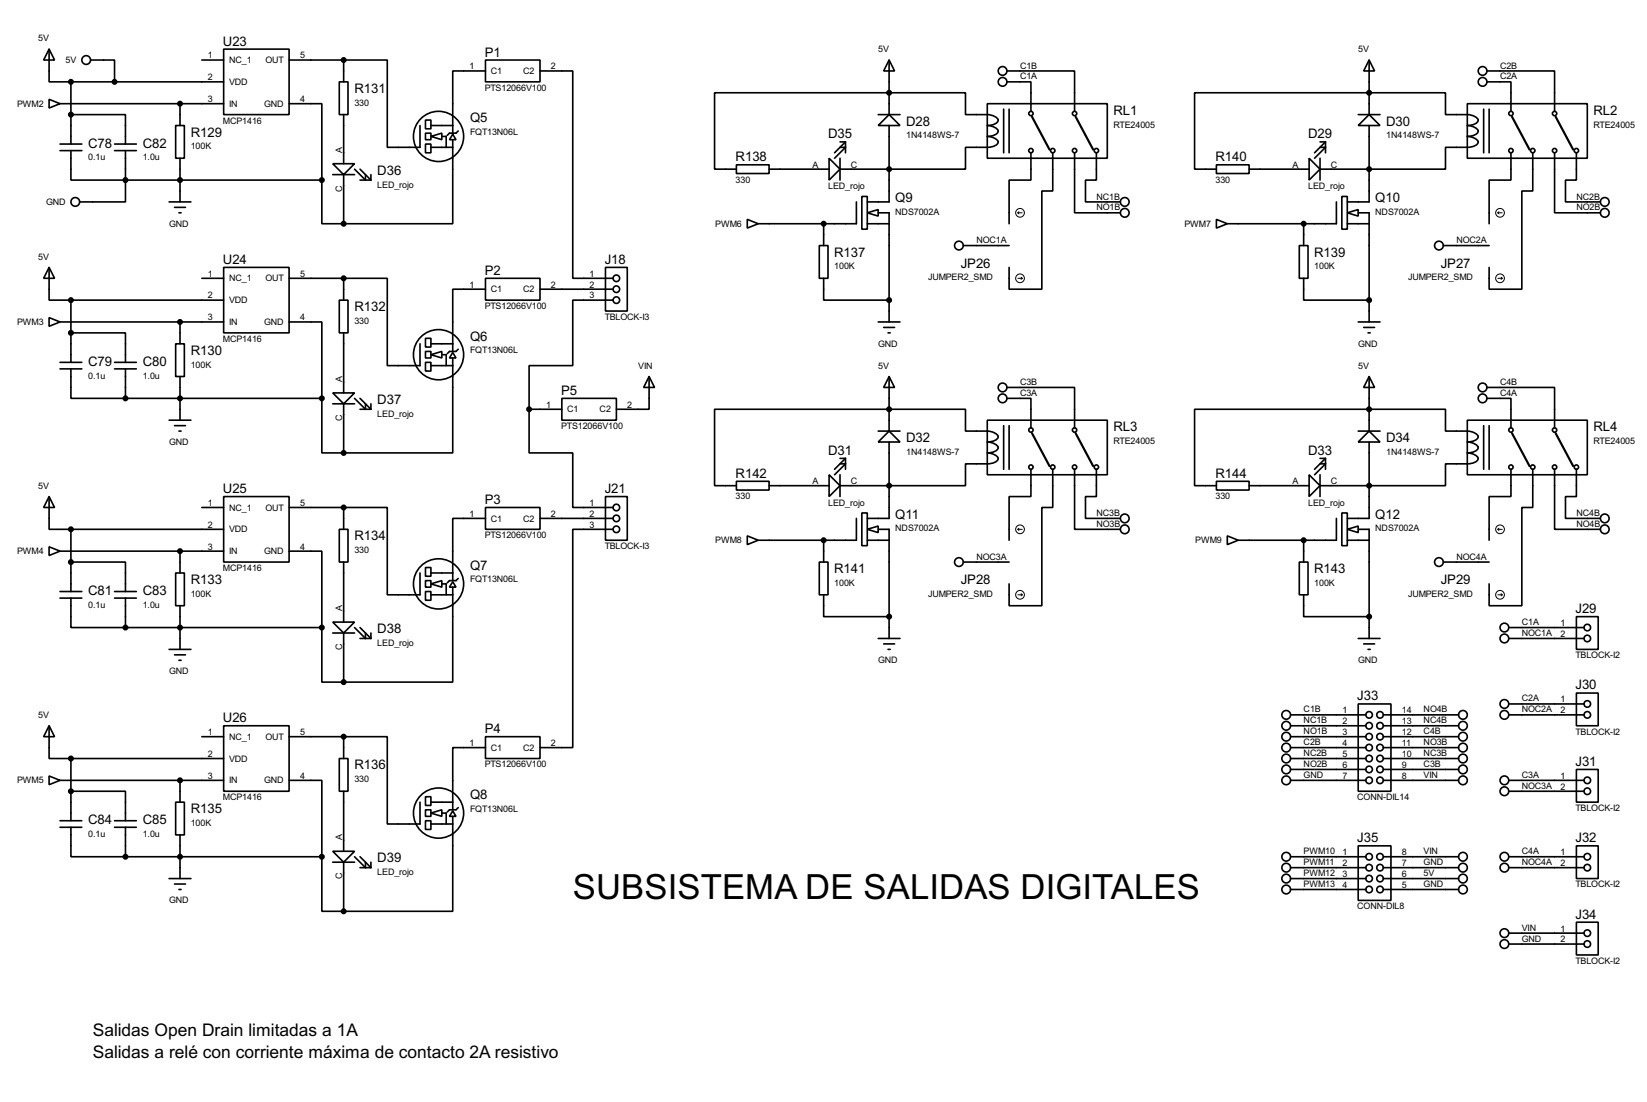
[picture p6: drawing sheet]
<svg xmlns="http://www.w3.org/2000/svg" width="383mm" height="256mm" viewBox="0 0 383 256" stroke-linecap="round" stroke-linejoin="round" font-family="sans-serif">
<g fill="none" stroke="#000" stroke-width=".38">
<path d="M11.4 11.4l1.3 2.6h-2.5zM11.4 11.4v7.6h5.1M16.5 19v14.5M16.5 19h35.6M21.1 14h5.6v5M47 14h5.1M52.1 11.4h15.2v15.3h-15.2zM67.3 14h12.7M79 19h2v7.7h-2zM80 14h10.2v20.3h7.6v-5.1M80 14v5M113 14h12.7v5h-12.7z"/>
<path d="M113 16.5h-7.6v10.2M125.7 16.5h7.6v48.3h9.4M207 14l1.3 2.5h-2.6zM207 14v12.7M234.4 19h5.6v6.9M234.4 16.5h15.8v9.4M318.8 14l1.2 2.5h-2.5zM318.8 14v12.7M346.2 19h5.6v6.9M346.2 16.5h15.7v9.4M11.4 23.1l2.6 1-2.6 1zM14 24.1h38.1"/>
<path d="M14 35.1h5M14 33.5h5M16.5 26.7h12.7v6.8M16.5 35.1v6.8h12.7M26.7 35.1h5M26.7 33.5h5M29.2 35.1v6.8M40.9 29.2h2v7.6h-2zM41.9 24.1v5.1M41.9 36.8v10.2M67.3 24.1h7.6v17.8M77.5 38.1h5l-2.5 2.5z"/>
<path d="M80 26.7v11.4M82.5 39.4l2.6 2.5v-1.3M83.8 39.4l2.6 2.5M99.1 27.9h1.2v2.1h-1.2zM99.1 31h1.2v1.5h-1.2zM99.1 33.5h1.2v2.1h-1.2zM100.3 31.7l2.6-.7v1.5zM100.3 34.3h5.1M100.3 29.2h5.1M102.9 31.7h1v2.6M105.4 31.2l.8 1.3h-1.6zM105.4 32.5v19.6h-25.4"/>
<path d="M105.4 26.9v4.1M106.7 30.5l-.5 .5h-1.6l-.5 .5M171.4 38.4h7.7v2h-7.7zM171.4 39.4h-5v-17.8h58.4v5.1h2.5a7 7 0 0 1 4.3 .4 .88 .88 0 0 1 .8 .9 .88 .88 0 0 1-.8 .9l-1.7 .3a2.69 2.69 0 0 1 2.5 1.3 2.31 2.31 0 0 1-2.5 1.2 2.69 2.69 0 0 1 2.5 1.3 2.31 2.31 0 0 1-2.5 1.3h-5.1v5.1h-29.2M179.1 39.4h13.9M193 36.8l2.6 2.6-2.6 2.5zM195.6 34.3h1.2l-2.5 2.5M195.6 36.8v5.1M195.6 33h1.2M196.8 33l-2.5 2.6M196.8 33v2.6M204.5 26.7h5"/>
<path d="M207 26.7l2.5 2.5h-5zM207 29.2v17.8h-5.1M229.9 24.1h27.9v12.7h-27.9zM233.7 25.4v10.2M234.9 25.4v10.2M240 35.6v6.3h-5.1v10.2M245.1 35.6v8.8h-2.5v22.9h-7.7v-5.1M250.2 35.6v13.9h10.7M255.3 35.6v6.3h-2.6v5.1h8.2M283.2 38.4h7.6v2h-7.6zM283.2 39.4h-5.1v-17.8h58.4v5.1h2.6a7 7 0 0 1 4.3 .4 .88 .88 0 0 1 .8 .9 .88 .88 0 0 1-.8 .9l-1.8 .3a2.69 2.69 0 0 1 2.6 1.3 2.31 2.31 0 0 1-2.6 1.2 2.69 2.69 0 0 1 2.6 1.3 2.31 2.31 0 0 1-2.6 1.3h-5.1v5.1h-29.2M290.8 39.4h14"/>
<path d="M304.8 36.8l2.5 2.6-2.5 2.5zM307.3 34.3h1.3l-2.5 2.5M307.3 33h1.3M307.3 36.8v5.1M308.6 33l-2.5 2.6M308.6 33v2.6M316.2 26.7h5.1M318.8 26.7l2.5 2.5h-5.1zM318.8 29.2v17.8h-5.1M341.6 24.1h28v12.7h-28zM345.4 25.4v10.2M346.7 25.4v10.2"/>
<path d="M351.8 35.6v6.3h-5.1v10.2M356.9 35.6v8.8h-2.6v22.9h-7.6v-5.1M361.9 35.6v13.9h10.7M367 35.6v6.3h-2.5v5.1h8.1M29.2 41.9v5.1h-10.7M29.2 41.9h45.7M39.4 47h5M40.6 48.3h2.6M41.7 49.5h.5M74.9 41.9v10.2h5.1M77.5 40.6h5M80 40.6v11.5"/>
<path d="M83.8 41.9h2.6M86.4 40.6v1.3M174 51.1l2.5 1-2.5 1zM190.8 57.1h2v7.7h-2zM191.8 52.1v5M199.4 47v5.1h-22.9M200.7 45.7h1.2v7.6h-1.2zM201.9 49.5l2.6-.7v1.5zM201.9 52.1h5.1M204.5 49.5h2.5v25.4M224.3 57.1h10.6M283.2 51.1l2.5 1-2.5 1z"/>
<path d="M302.5 57.1h2v7.7h-2zM303.5 52.1v5M311.1 47v5.1h-25.4M312.4 45.7h1.3v7.6h-1.3zM313.7 49.5l2.5-.7v1.5zM313.7 52.1h5.1M316.2 49.5h2.6v25.4M336 57.1h10.7M11.4 73.9l2.6 1-2.6 1zM11.4 62.2l1.3 2.6h-2.5zM11.4 62.2v7.6h5.1M14 74.9h38.1"/>
<path d="M16.5 77.5h12.7v6.8M16.5 69.8v14.5M16.5 69.8h35.6M41.9 74.9v5.1M47 64.8h5.1M52.1 62.2h15.2v15.3h-15.2zM67.3 74.9h7.6v17.8M67.3 64.8h12.7M79 69.8h2v7.7h-2zM80 64.8h10.2v20.3h7.6v-5.1M80 64.8v5M80 77.5v13.9"/>
<path d="M99.1 78.7h1.2v2.1h-1.2zM105.4 77.7v4.1M113 64.8h12.7v5h-12.7zM113 67.3h-7.6v10.2M125.7 67.3h17M141 62.2h5v10.2h-5zM142.7 69.8h-9.4v15.3h-10.1v10.1M191.8 64.8v5h15.2M204.5 74.9h5M205.7 76.2h2.6M206.8 77.5h.5M303.5 64.8v5h15.3"/>
<path d="M316.2 74.9h5.1M317.5 76.2h2.5M318.5 77.5h.5M14 85.9h5M14 84.3h5M16.5 85.9v6.8h12.7M26.7 85.9h5M26.7 84.3h5M29.2 85.9v6.8M29.2 92.7h45.7M39.4 97.8h5M40.6 99.1h2.6"/>
<path d="M40.9 80h2v7.6h-2zM41.9 87.6v10.2M74.9 92.7v12.7h5.1M77.5 91.4h5l-2.5 2.6zM77.5 94h5M80 94v11.4M82.5 92.7l2.6 2.5v-1.2M83.8 95.2h2.6M83.8 92.7l2.6 2.5M86.4 94v1.2M99.1 81.8h1.2v1.5h-1.2zM99.1 84.3h1.2v2.1h-1.2z"/>
<path d="M100.3 82.5l2.6-.7v1.5zM100.3 85.1h5.1M100.3 80h5.1M102.9 82.5h1v2.6M105.4 82l.8 1.3h-1.6zM105.4 83.3v22.1h-25.4M106.7 81.3l-.5 .5h-1.6l-.5 .5M123.2 95.2v10.2h10.1v12.7h9.4M123.2 95.2h7.6M130.8 92.7h12.7v5.1h-12.7zM151.1 87.6l1.3 2.6h-2.5zM151.1 87.6v7.6h-7.6"/>
<path d="M207 87.6l1.3 2.6h-2.6zM207 87.6v12.7M229.9 97.8h27.9v12.7h-27.9zM233.7 99.1v10.1M234.4 92.7h5.6v6.9M234.4 90.2h15.8v9.4M234.9 99.1v10.1M318.8 87.6l1.2 2.6h-2.5zM318.8 87.6v12.7M341.6 97.8h28v12.7h-28zM345.4 99.1v10.1M346.2 92.7h5.6v6.9"/>
<path d="M346.2 90.2h15.7v9.4M346.7 99.1v10.1M11.4 115.6l1.3 2.5h-2.5zM11.4 115.6v7.6h5.1M41.7 100.3h.5M47 118.1h5.1M52.1 115.6h15.2v15.2h-15.2zM67.3 118.1h12.7M80 118.1h10.2v20.3h7.6v-5.1M80 118.1v5.1M113 118.1h12.7v5.1h-12.7zM141 115.6h5v10.1h-5z"/>
<path d="M171.4 112h7.7v2h-7.7zM171.4 113h-5v-17.8h58.4v5.1h2.5a7 7 0 0 1 4.3 .5 .88 .88 0 0 1 .8 .8 .88 .88 0 0 1-.8 .9l-1.7 .4a2.69 2.69 0 0 1 2.5 1.2 2.31 2.31 0 0 1-2.5 1.3 2.69 2.69 0 0 1 2.5 1.3 2.31 2.31 0 0 1-2.5 1.2h-5.1v5.1h-29.2M179.1 113h13.9M193 110.5l2.6 2.5-2.6 2.6zM195.6 110.5v5.1M195.6 107.9h1.2l-2.5 2.6M195.6 106.7h1.2M196.8 106.7v2.5M196.8 106.7l-2.5 2.5M200.7 119.4h1.2v7.6h-1.2zM204.5 100.3h5M207 100.3l2.5 2.6h-5z"/>
<path d="M207 102.9v17.7h-5.1M240 109.2v6.4h-5.1v10.1M245.1 109.2v8.9h-2.5v22.9h-7.7v-5.1M250.2 109.2v14h10.7M255.3 109.2v6.4h-2.6v5h8.2M283.2 112h7.6v2h-7.6zM283.2 113h-5.1v-17.8h58.4v5.1h2.6a7 7 0 0 1 4.3 .5 .88 .88 0 0 1 .8 .8 .88 .88 0 0 1-.8 .9l-1.8 .4a2.69 2.69 0 0 1 2.6 1.2 2.31 2.31 0 0 1-2.6 1.3 2.69 2.69 0 0 1 2.6 1.3 2.31 2.31 0 0 1-2.6 1.2h-5.1v5.1h-29.2M290.8 113h14M304.8 110.5l2.5 2.5-2.5 2.6zM307.3 110.5v5.1M307.3 107.9h1.3l-2.5 2.6M307.3 106.7h1.3"/>
<path d="M308.6 106.7v2.5M308.6 106.7l-2.5 2.5M312.4 119.4h1.3v7.6h-1.3zM316.2 100.3h5.1M318.8 100.3l2.5 2.6h-5.1zM318.8 102.9v17.7h-5.1M351.8 109.2v6.4h-5.1v10.1M356.9 109.2v8.9h-2.6v22.9h-7.6v-5.1M361.9 109.2v14h10.7M367 109.2v6.4h-2.5v5h8.1M11.4 127.3l2.6 1-2.6 1zM14 128.3h38.1"/>
<path d="M14 139.2h5M14 137.7h5M16.5 130.8h12.7v6.9M16.5 139.2v6.8h12.7M16.5 123.2v14.5M16.5 123.2h35.6M26.7 139.2h5M26.7 137.7h5M29.2 139.2v6.8M40.9 133.3h2v7.7h-2zM41.9 128.3v5M67.3 128.3h7.6v17.7"/>
<path d="M79 123.2h2v7.6h-2zM80 130.8v14M99.1 132.1h1.2v2h-1.2zM99.1 135.1h1.2v1.6h-1.2zM99.1 137.7h1.2v2h-1.2zM100.3 135.9l2.6-.8v1.6zM100.3 138.4h5.1M100.3 133.3h5.1M102.9 135.9h1v2.5M105.4 135.4l.8 1.3h-1.6zM105.4 136.7v22h-25.4M105.4 131.1v4"/>
<path d="M106.7 134.6l-.5 .5h-1.6l-.5 .5M113 120.6h-7.6v10.2M125.7 120.6h17M142.7 123.2h-9.4v50.8h-7.6M174 124.7l2.5 1-2.5 1zM190.8 130.8h2v7.6h-2zM191.8 138.4v5.1h15.2M191.8 125.7v5.1M199.4 120.6v5.1h-22.9M201.9 123.2l2.6-.8v1.6zM201.9 125.7h5.1M204.5 123.2h2.5v25.4"/>
<path d="M224.3 130.8h10.6M285.7 124.7l2.6 1-2.6 1zM302.5 130.8h2v7.6h-2zM303.5 138.4v5.1h15.3M303.5 125.7v5.1M311.1 120.6v5.1h-22.8M313.7 123.2l2.5-.8v1.6zM313.7 125.7h5.1M316.2 123.2h2.6v25.4M336 130.8h10.7M29.2 146h45.7M39.4 151.1h5"/>
<path d="M40.6 152.4h2.6M41.7 153.7h.5M41.9 141v10.1M74.9 146v12.7h5.1M77.5 144.8h5l-2.5 2.5zM77.5 147.3h5M80 147.3v11.4M82.5 146l2.6 2.6v-1.3M83.8 148.6h2.6M83.8 146l2.6 2.6M86.4 147.3v1.3M204.5 148.6h5"/>
<path d="M205.7 149.9h2.6M206.8 151.1h.5M316.2 148.6h5.1M317.5 149.9h2.5M318.5 151.1h.5M351.3 146h17.5M351.3 148.6h17.5M367 143.5h5.1v7.6h-5.1zM11.4 168.9l1.3 2.5h-2.5zM11.4 168.9v7.6h5.1M16.5 176.5v14.5M16.5 176.5h35.6"/>
<path d="M47 171.4h5.1M52.1 168.9h15.2v15.2h-15.2zM67.3 171.4h12.7M79 176.5h2v7.6h-2zM80 171.4h10.2v20.4h7.6v-5.1M80 171.4v5.1M113 171.4h12.7v5.1h-12.7zM113 174h-7.6v10.1M300.5 176.5h17.5M300.5 171.4h17.5M300.5 166.4h17.5M300.5 168.9h17.5"/>
<path d="M300.5 174h17.5M300.5 179.1h17.5M316.2 163.8h7.6v20.3h-7.6zM322.1 176.5h17.5M322.1 171.4h17.5M322.1 166.4h17.5M322.1 168.9h17.5M322.1 174h17.5M322.1 179.1h17.5M351.3 166.4h17.5M351.3 163.8h17.5M367 161.3h5.1v7.6h-5.1z"/>
<path d="M367 179.1h5.1v7.6h-5.1zM11.4 180.6l2.6 1-2.6 1zM14 181.6h38.1M14 192.5h5M14 191h5M16.5 184.1h12.7v6.9M16.5 192.5v6.9h12.7M26.7 192.5h5M26.7 191h5M29.2 192.5v6.9M29.2 199.4h45.7M40.9 186.7h2v7.6h-2z"/>
<path d="M41.9 181.6v5.1M41.9 194.3v10.2M67.3 181.6h7.6v17.8M74.9 199.4v12.7h5.1M77.5 198.1h5l-2.5 2.6zM80 184.1v14M82.5 199.4l2.6 2.5v-1.2M83.8 199.4l2.6 2.5M99.1 185.4h1.2v2.1h-1.2zM99.1 188.5h1.2v1.5h-1.2zM99.1 191h1.2v2h-1.2zM100.3 189.2l2.6-.7v1.5z"/>
<path d="M100.3 191.8h5.1M100.3 186.7h5.1M102.9 189.2h1v2.6M105.4 188.7l.8 1.3h-1.6zM105.4 190v22.1h-25.4M105.4 184.4v4.1M106.7 188l-.5 .5h-1.6l-.5 .5M300.5 181.6h17.5M300.5 199.4h17.5M316.2 196.8h7.6v12.7h-7.6zM322.1 181.6h17.5M322.1 199.4h17.5"/>
<path d="M351.3 181.6h17.5M351.3 199.4h17.5M351.3 184.1h17.5M367 196.8h5.1v7.7h-5.1zM39.4 204.5h5M40.6 205.7h2.6M41.7 207h.5M77.5 200.7h5M80 200.7v11.4M83.8 201.9h2.6M86.4 200.7v1.2M300.5 201.9h17.5"/>
<path d="M300.5 204.5h17.5M300.5 207h17.5M322.1 201.9h17.5M322.1 204.5h17.5M322.1 207h17.5M351.3 201.9h17.5M351.3 217.2h17.5M351.3 219.7h17.5M367 214.6h5.1v7.6h-5.1z"/>
<circle cx="20.1" cy="14" r="1.02"/>
<circle cx="233.4" cy="16.5" r="1.02"/>
<circle cx="233.4" cy="19.1" r="1.02"/>
<circle cx="345.2" cy="19.1" r="1.02"/>
<circle cx="345.2" cy="16.5" r="1.02"/>
<circle cx="102.1" cy="31.8" r="5.8"/>
<circle cx="240" cy="35.1" r=".51"/>
<circle cx="240" cy="26.4" r=".51"/>
<circle cx="245.1" cy="35.1" r=".51"/>
<circle cx="250.2" cy="35.1" r=".51"/>
<circle cx="250.2" cy="26.4" r=".51"/>
<circle cx="255.3" cy="35.1" r=".51"/>
<circle cx="351.8" cy="26.4" r=".51"/>
<circle cx="351.8" cy="35.1" r=".51"/>
<circle cx="356.9" cy="35.1" r=".51"/>
<circle cx="361.9" cy="26.4" r=".51"/>
<circle cx="361.9" cy="35.1" r=".51"/>
<circle cx="367" cy="35.1" r=".51"/>
<circle cx="17.5" cy="47" r="1.02"/>
<circle cx="223.3" cy="57.2" r="1.02"/>
<circle cx="261.9" cy="47" r="1.02"/>
<circle cx="261.9" cy="49.5" r="1.02"/>
<circle cx="335" cy="57.2" r="1.02"/>
<circle cx="373.6" cy="49.5" r="1.02"/>
<circle cx="373.6" cy="47" r="1.02"/>
<circle cx="143.5" cy="69.9" r=".76"/>
<circle cx="143.5" cy="67.3" r=".76"/>
<circle cx="143.5" cy="64.8" r=".76"/>
<circle cx="102.1" cy="82.6" r="5.8"/>
<circle cx="233.4" cy="92.7" r="1.02"/>
<circle cx="233.4" cy="90.2" r="1.02"/>
<circle cx="345.2" cy="92.7" r="1.02"/>
<circle cx="345.2" cy="90.2" r="1.02"/>
<circle cx="143.5" cy="118.1" r=".76"/>
<circle cx="240" cy="100.1" r=".51"/>
<circle cx="240" cy="108.7" r=".51"/>
<circle cx="245.1" cy="108.7" r=".51"/>
<circle cx="250.2" cy="100.1" r=".51"/>
<circle cx="250.2" cy="108.7" r=".51"/>
<circle cx="255.3" cy="108.7" r=".51"/>
<circle cx="351.8" cy="108.7" r=".51"/>
<circle cx="351.8" cy="100.1" r=".51"/>
<circle cx="356.9" cy="108.7" r=".51"/>
<circle cx="361.9" cy="100.1" r=".51"/>
<circle cx="361.9" cy="108.7" r=".51"/>
<circle cx="367" cy="108.7" r=".51"/>
<circle cx="102.1" cy="135.9" r="5.8"/>
<circle cx="143.5" cy="123.2" r=".76"/>
<circle cx="143.5" cy="120.7" r=".76"/>
<circle cx="223.3" cy="130.8" r="1.02"/>
<circle cx="261.9" cy="120.7" r="1.02"/>
<circle cx="261.9" cy="123.2" r="1.02"/>
<circle cx="335" cy="130.8" r="1.02"/>
<circle cx="373.6" cy="120.7" r="1.02"/>
<circle cx="373.6" cy="123.2" r="1.02"/>
<circle cx="350.3" cy="146.1" r="1.02"/>
<circle cx="350.3" cy="148.6" r="1.02"/>
<circle cx="369.6" cy="146.1" r=".76"/>
<circle cx="369.6" cy="148.6" r=".76"/>
<circle cx="299.5" cy="179.1" r="1.02"/>
<circle cx="299.5" cy="166.4" r="1.02"/>
<circle cx="299.5" cy="171.5" r="1.02"/>
<circle cx="299.5" cy="174" r="1.02"/>
<circle cx="299.5" cy="176.5" r="1.02"/>
<circle cx="299.5" cy="168.9" r="1.02"/>
<circle cx="318.8" cy="166.4" r=".76"/>
<circle cx="318.8" cy="171.5" r=".76"/>
<circle cx="318.8" cy="168.9" r=".76"/>
<circle cx="318.8" cy="176.5" r=".76"/>
<circle cx="318.8" cy="174" r=".76"/>
<circle cx="318.8" cy="179.1" r=".76"/>
<circle cx="321.3" cy="168.9" r=".76"/>
<circle cx="321.3" cy="166.4" r=".76"/>
<circle cx="321.3" cy="171.5" r=".76"/>
<circle cx="321.3" cy="179.1" r=".76"/>
<circle cx="321.3" cy="174" r=".76"/>
<circle cx="321.3" cy="176.5" r=".76"/>
<circle cx="340.6" cy="166.4" r="1.02"/>
<circle cx="340.6" cy="168.9" r="1.02"/>
<circle cx="340.6" cy="171.5" r="1.02"/>
<circle cx="340.6" cy="174" r="1.02"/>
<circle cx="340.6" cy="176.5" r="1.02"/>
<circle cx="340.6" cy="179.1" r="1.02"/>
<circle cx="350.3" cy="163.8" r="1.02"/>
<circle cx="350.3" cy="166.4" r="1.02"/>
<circle cx="369.6" cy="163.8" r=".76"/>
<circle cx="369.6" cy="166.4" r=".76"/>
<circle cx="102.1" cy="189.2" r="5.8"/>
<circle cx="299.5" cy="199.4" r="1.02"/>
<circle cx="299.5" cy="181.6" r="1.02"/>
<circle cx="318.8" cy="199.4" r=".76"/>
<circle cx="318.8" cy="181.6" r=".76"/>
<circle cx="321.3" cy="181.6" r=".76"/>
<circle cx="321.3" cy="199.4" r=".76"/>
<circle cx="340.6" cy="199.4" r="1.02"/>
<circle cx="340.6" cy="181.6" r="1.02"/>
<circle cx="350.3" cy="199.4" r="1.02"/>
<circle cx="350.3" cy="184.2" r="1.02"/>
<circle cx="350.3" cy="181.6" r="1.02"/>
<circle cx="369.6" cy="181.6" r=".76"/>
<circle cx="369.6" cy="199.4" r=".76"/>
<circle cx="369.6" cy="184.2" r=".76"/>
<circle cx="299.5" cy="204.5" r="1.02"/>
<circle cx="299.5" cy="201.9" r="1.02"/>
<circle cx="299.5" cy="207" r="1.02"/>
<circle cx="318.8" cy="201.9" r=".76"/>
<circle cx="318.8" cy="204.5" r=".76"/>
<circle cx="318.8" cy="207" r=".76"/>
<circle cx="321.3" cy="204.5" r=".76"/>
<circle cx="321.3" cy="207" r=".76"/>
<circle cx="321.3" cy="201.9" r=".76"/>
<circle cx="340.6" cy="207" r="1.02"/>
<circle cx="340.6" cy="201.9" r="1.02"/>
<circle cx="340.6" cy="204.5" r="1.02"/>
<circle cx="350.3" cy="217.2" r="1.02"/>
<circle cx="350.3" cy="219.7" r="1.02"/>
<circle cx="350.3" cy="201.9" r="1.02"/>
<circle cx="369.6" cy="201.9" r=".76"/>
<circle cx="369.6" cy="217.2" r=".76"/>
<circle cx="369.6" cy="219.7" r=".76"/>
</g>
<g fill="#000" stroke="#000" stroke-width=".38">
<circle cx="16.5" cy="19" r=".51"/>
<circle cx="26.7" cy="19" r=".51"/>
<circle cx="80" cy="14" r=".51"/>
<circle cx="16.5" cy="26.7" r=".51"/>
<circle cx="41.9" cy="24.1" r=".51"/>
<circle cx="207" cy="39.4" r=".51"/>
<circle cx="207" cy="21.6" r=".51"/>
<circle cx="318.8" cy="39.4" r=".51"/>
<circle cx="318.8" cy="21.6" r=".51"/>
<circle cx="29.2" cy="41.9" r=".51"/>
<circle cx="41.9" cy="41.9" r=".51"/>
<circle cx="74.9" cy="41.9" r=".51"/>
<circle cx="80" cy="52.1" r=".51"/>
<circle cx="191.8" cy="52.1" r=".51"/>
<circle cx="303.5" cy="52.1" r=".51"/>
<circle cx="16.5" cy="69.8" r=".51"/>
<circle cx="16.5" cy="77.5" r=".51"/>
<circle cx="41.9" cy="74.9" r=".51"/>
<circle cx="80" cy="64.8" r=".51"/>
<circle cx="207" cy="69.8" r=".51"/>
<circle cx="318.8" cy="69.8" r=".51"/>
<circle cx="29.2" cy="92.7" r=".51"/>
<circle cx="41.9" cy="92.7" r=".51"/>
<circle cx="74.9" cy="92.7" r=".51"/>
<circle cx="123.2" cy="95.2" r=".51"/>
<circle cx="207" cy="95.2" r=".51"/>
<circle cx="318.8" cy="95.2" r=".51"/>
<circle cx="80" cy="105.4" r=".51"/>
<circle cx="80" cy="118.1" r=".51"/>
<circle cx="207" cy="113" r=".51"/>
<circle cx="318.8" cy="113" r=".51"/>
<circle cx="16.5" cy="123.2" r=".51"/>
<circle cx="16.5" cy="130.8" r=".51"/>
<circle cx="41.9" cy="128.3" r=".51"/>
<circle cx="191.8" cy="125.7" r=".51"/>
<circle cx="303.5" cy="125.7" r=".51"/>
<circle cx="29.2" cy="146" r=".51"/>
<circle cx="41.9" cy="146" r=".51"/>
<circle cx="74.9" cy="146" r=".51"/>
<circle cx="80" cy="158.7" r=".51"/>
<circle cx="207" cy="143.5" r=".51"/>
<circle cx="318.8" cy="143.5" r=".51"/>
<circle cx="16.5" cy="176.5" r=".51"/>
<circle cx="80" cy="171.4" r=".51"/>
<circle cx="16.5" cy="184.1" r=".51"/>
<circle cx="29.2" cy="199.4" r=".51"/>
<circle cx="41.9" cy="199.4" r=".51"/>
<circle cx="41.9" cy="181.6" r=".51"/>
<circle cx="74.9" cy="199.4" r=".51"/>
<circle cx="80" cy="212.1" r=".51"/>
</g>
<path d="M240.3 27.2l4 7.6M250.4 27.2l4.1 7.6M352 27.2l4.1 7.6M362.2 27.2l4.1 7.6M240.3 100.8l4 7.7M250.4 100.8l4.1 7.7M352 100.8l4.1 7.7M362.2 100.8l4.1 7.7" fill="none" stroke="#000" stroke-width=".51"/>
<g fill="none" stroke="#000" stroke-width=".23">
<path d="M237 49.5l.2 .3M237 49.5h1M237.2 49.3l-.2 .2M348.7 49.5h1.1M348.7 49.5l.3 .3M349 49.3l-.3 .2M237 64.8h1M237.7 64.5l.3 .3M238 64.8l-.3 .2M348.7 64.8h1.1M349.5 64.5l.3 .3M349.8 64.8l-.3 .2"/>
<path d="M237 138.4h1M237 123.2l.2 .2M237 123.2h1M237.2 122.9l-.2 .3M237.7 138.2l.3 .2M238 138.4l-.3 .3M348.7 138.4h1.1M348.7 123.2h1.1M348.7 123.2l.3 .2M349 122.9l-.3 .3M349.5 138.2l.3 .2M349.8 138.4l-.3 .3"/>
<circle cx="237.5" cy="49.5" r="1.02"/>
<circle cx="349.2" cy="49.5" r="1.02"/>
<circle cx="237.5" cy="64.8" r="1.02"/>
<circle cx="349.2" cy="64.8" r="1.02"/>
<circle cx="237.5" cy="123.2" r="1.02"/>
<circle cx="237.5" cy="138.4" r="1.02"/>
<circle cx="349.2" cy="123.2" r="1.02"/>
<circle cx="349.2" cy="138.4" r="1.02"/>
</g>
<text font-size="9" x="133.3" y="209.2">SUBSISTEMA DE SALIDAS DIGITALES</text>
<g font-size="4.5">
<text x="21.6" y="241.1">Salidas Open Drain limitadas a 1A</text>
<text x="21.6" y="246.2">Salidas a relé con corriente máxima de contacto 2A resistivo</text>
</g>
<g font-size="3.4">
<text x="51.9" y="10.6">U23</text>
<text x="112.9" y="13.2">P1</text>
<text x="82.5" y="21.6">R131</text>
<text x="109.4" y="28.5">Q5</text>
<text x="211" y="29.3">D28</text>
<text x="259.2" y="26.7">RL1</text>
<text x="322.7" y="29.3">D30</text>
<text x="371" y="26.7">RL2</text>
<text x="20.5" y="34.3">C78</text>
<text x="33.2" y="34.3">C82</text>
<text x="44.4" y="31.8">R129</text>
<text x="192.8" y="32.2">D35</text>
<text x="304.6" y="32.2">D29</text>
<text x="87.8" y="40.7">D36</text>
<text x="171.3" y="37.5">R138</text>
<text x="283" y="37.5">R140</text>
<text x="208.4" y="47">Q9</text>
<text x="320.2" y="47">Q10</text>
<text x="194.2" y="59.7">R137</text>
<text x="306" y="59.7">R139</text>
<text x="51.9" y="61.4">U24</text>
<text x="112.9" y="64">P2</text>
<text x="140.8" y="61.4">J18</text>
<text x="223.7" y="62.3">JP26</text>
<text x="335.4" y="62.3">JP27</text>
<text x="82.5" y="72.4">R132</text>
<text x="44.4" y="82.6">R130</text>
<text x="109.4" y="79.3">Q6</text>
<text x="20.5" y="85.1">C79</text>
<text x="33.2" y="85.1">C80</text>
<text x="87.8" y="94">D37</text>
<text x="130.6" y="91.9">P5</text>
<text x="259.2" y="100.4">RL3</text>
<text x="371" y="100.4">RL4</text>
<text x="192.8" y="105.9">D31</text>
<text x="211" y="102.9">D32</text>
<text x="304.6" y="105.9">D33</text>
<text x="322.7" y="102.9">D34</text>
<text x="171.3" y="111.2">R142</text>
<text x="283" y="111.2">R144</text>
<text x="51.9" y="114.8">U25</text>
<text x="112.9" y="117.3">P3</text>
<text x="140.8" y="114.8">J21</text>
<text x="82.5" y="125.8">R134</text>
<text x="208.4" y="120.7">Q11</text>
<text x="320.2" y="120.7">Q12</text>
<text x="44.4" y="135.9">R133</text>
<text x="109.4" y="132.6">Q7</text>
<text x="194.2" y="133.3">R141</text>
<text x="223.7" y="135.9">JP28</text>
<text x="306" y="133.3">R143</text>
<text x="335.4" y="135.9">JP29</text>
<text x="20.5" y="138.4">C81</text>
<text x="33.2" y="138.4">C83</text>
<text x="366.8" y="142.7">J29</text>
<text x="87.8" y="147.3">D38</text>
<text x="366.8" y="160.4">J30</text>
<text x="316" y="163">J33</text>
<text x="51.9" y="168.1">U26</text>
<text x="112.9" y="170.6">P4</text>
<text x="82.5" y="179.1">R136</text>
<text x="366.8" y="178.2">J31</text>
<text x="109.4" y="185.9">Q8</text>
<text x="20.5" y="191.8">C84</text>
<text x="33.2" y="191.8">C85</text>
<text x="44.4" y="189.2">R135</text>
<text x="316" y="196">J35</text>
<text x="366.8" y="196">J32</text>
<text x="87.8" y="200.7">D39</text>
<text x="366.8" y="213.8">J34</text>
</g>
<g font-size="2.3">
<text x="8.9" y="9.6">5V</text>
<text x="15.3" y="14.7">5V</text>
<text x="48.4" y="13.6">1</text>
<text x="53.3" y="14.7">NC_1</text>
<text x="61.8" y="14.7">OUT</text>
<text x="69.8" y="13.6">5</text>
<text x="109.3" y="16.1">1</text>
<text x="114.3" y="17.2">C1</text>
<text x="121.8" y="17.2">C2</text>
<text x="128.3" y="16.1">2</text>
<text x="204.5" y="12.1">5V</text>
<text x="237.5" y="16">C1B</text>
<text x="316.2" y="12.1">5V</text>
<text x="349.2" y="16">C2B</text>
<text x="48.4" y="18.7">2</text>
<text x="48.4" y="23.7">3</text>
<text x="53.3" y="19.8">VDD</text>
<text x="69.8" y="23.7">4</text>
<text x="112.9" y="21.2">PTS12066V100</text>
<text x="237.5" y="18.5">C1A</text>
<text x="349.2" y="18.5">C2A</text>
<text x="4" y="24.8">PWM2</text>
<text x="51.9" y="28.8">MCP1416</text>
<text x="53.3" y="24.8">IN</text>
<text x="61.5" y="24.8">GND</text>
<text x="82.5" y="24.6">330</text>
<text x="259.2" y="29.7">RTE24005</text>
<text x="371" y="29.7">RTE24005</text>
<text x="44.4" y="34.8">100K</text>
<text x="79.6" y="35.6" transform="rotate(-90 79.6 35.6)">A</text>
<text x="109.4" y="31.5">FQT13N06L</text>
<text x="211" y="32.2">1N4148WS-7</text>
<text x="322.7" y="32.2">1N4148WS-7</text>
<text x="20.5" y="37.3">0.1u</text>
<text x="33.2" y="37.3">1.0u</text>
<text x="189.1" y="39">A</text>
<text x="198.1" y="39">C</text>
<text x="300.9" y="39">A</text>
<text x="309.9" y="39">C</text>
<text x="10.7" y="47.7">GND</text>
<text x="79.6" y="44.7" transform="rotate(-90 79.6 44.7)">C</text>
<text x="87.8" y="43.6">LED_rojo</text>
<text x="171.3" y="42.5">330</text>
<text x="192.8" y="44">LED_rojo</text>
<text x="255.3" y="46.4">NC1B</text>
<text x="283" y="42.5">330</text>
<text x="304.6" y="44">LED_rojo</text>
<text x="367" y="46.4">NC2B</text>
<text x="39.4" y="52.8">GND</text>
<text x="166.5" y="52.8">PWM6</text>
<text x="208.4" y="50">NDS7002A</text>
<text x="255.3" y="49">NO1B</text>
<text x="275.8" y="52.8">PWM7</text>
<text x="320.2" y="50">NDS7002A</text>
<text x="367" y="49">NO2B</text>
<text x="227.3" y="56.6">NOC1A</text>
<text x="339.1" y="56.6">NOC2A</text>
<text x="8.9" y="60.4">5V</text>
<text x="48.4" y="64.4">1</text>
<text x="53.3" y="65.5">NC_1</text>
<text x="61.8" y="65.5">OUT</text>
<text x="69.8" y="64.4">5</text>
<text x="137.3" y="64.4">1</text>
<text x="194.2" y="62.7">100K</text>
<text x="216.1" y="65.2">JUMPER2_SMD</text>
<text x="306" y="62.7">100K</text>
<text x="327.8" y="65.2">JUMPER2_SMD</text>
<text x="48.4" y="69.5">2</text>
<text x="53.3" y="70.6">VDD</text>
<text x="109.3" y="66.9">1</text>
<text x="112.9" y="72">PTS12066V100</text>
<text x="114.3" y="68">C1</text>
<text x="121.8" y="68">C2</text>
<text x="128.3" y="66.9">2</text>
<text x="137.3" y="66.9">2</text>
<text x="137.3" y="69.5">3</text>
<text x="4" y="75.6">PWM3</text>
<text x="48.4" y="74.5">3</text>
<text x="53.3" y="75.6">IN</text>
<text x="61.5" y="75.6">GND</text>
<text x="69.8" y="74.5">4</text>
<text x="82.5" y="75.4">330</text>
<text x="140.8" y="74.5">TBLOCK-I3</text>
<text x="51.9" y="79.6">MCP1416</text>
<text x="109.4" y="82.3">FQT13N06L</text>
<text x="204.5" y="80.7">GND</text>
<text x="316.2" y="80.7">GND</text>
<text x="20.5" y="88.1">0.1u</text>
<text x="33.2" y="88.1">1.0u</text>
<text x="44.4" y="85.6">100K</text>
<text x="79.6" y="88.9" transform="rotate(-90 79.6 88.9)">A</text>
<text x="148.6" y="85.8">VIN</text>
<text x="204.5" y="85.8">5V</text>
<text x="237.5" y="89.6">C3B</text>
<text x="316.2" y="85.8">5V</text>
<text x="349.2" y="89.6">C4B</text>
<text x="127.1" y="94.9">1</text>
<text x="132.1" y="96">C1</text>
<text x="139.6" y="96">C2</text>
<text x="146" y="94.9">2</text>
<text x="237.5" y="92.2">C3A</text>
<text x="349.2" y="92.2">C4A</text>
<text x="79.6" y="98" transform="rotate(-90 79.6 98)">C</text>
<text x="87.8" y="97">LED_rojo</text>
<text x="130.6" y="99.9">PTS12066V100</text>
<text x="39.4" y="103.6">GND</text>
<text x="211" y="105.9">1N4148WS-7</text>
<text x="259.2" y="103.3">RTE24005</text>
<text x="322.7" y="105.9">1N4148WS-7</text>
<text x="371" y="103.3">RTE24005</text>
<text x="8.9" y="113.7">5V</text>
<text x="189.1" y="112.6">A</text>
<text x="198.1" y="112.6">C</text>
<text x="300.9" y="112.6">A</text>
<text x="309.9" y="112.6">C</text>
<text x="48.4" y="117.7">1</text>
<text x="53.3" y="118.8">NC_1</text>
<text x="61.8" y="118.8">OUT</text>
<text x="69.8" y="117.7">5</text>
<text x="137.3" y="117.7">1</text>
<text x="171.3" y="116.2">330</text>
<text x="192.8" y="117.7">LED_rojo</text>
<text x="283" y="116.2">330</text>
<text x="304.6" y="117.7">LED_rojo</text>
<text x="48.4" y="122.8">2</text>
<text x="53.3" y="123.9">VDD</text>
<text x="109.3" y="120.3">1</text>
<text x="112.9" y="125.3">PTS12066V100</text>
<text x="114.3" y="121.4">C1</text>
<text x="121.8" y="121.4">C2</text>
<text x="128.3" y="120.3">2</text>
<text x="137.3" y="120.3">2</text>
<text x="137.3" y="122.8">3</text>
<text x="208.4" y="123.7">NDS7002A</text>
<text x="255.3" y="120.1">NC3B</text>
<text x="255.3" y="122.6">NO3B</text>
<text x="320.2" y="123.7">NDS7002A</text>
<text x="367" y="120.1">NC4B</text>
<text x="367" y="122.6">NO4B</text>
<text x="4" y="129">PWM4</text>
<text x="48.4" y="127.9">3</text>
<text x="53.3" y="129">IN</text>
<text x="61.5" y="129">GND</text>
<text x="69.8" y="127.9">4</text>
<text x="82.5" y="128.7">330</text>
<text x="140.8" y="127.8">TBLOCK-I3</text>
<text x="166.5" y="126.4">PWM8</text>
<text x="227.3" y="130.2">NOC3A</text>
<text x="278.3" y="126.4">PWM9</text>
<text x="339.1" y="130.2">NOC4A</text>
<text x="51.9" y="132.9">MCP1416</text>
<text x="109.4" y="135.6">FQT13N06L</text>
<text x="194.2" y="136.3">100K</text>
<text x="306" y="136.3">100K</text>
<text x="20.5" y="141.4">0.1u</text>
<text x="33.2" y="141.4">1.0u</text>
<text x="44.4" y="138.9">100K</text>
<text x="79.6" y="142.2" transform="rotate(-90 79.6 142.2)">A</text>
<text x="216.1" y="138.9">JUMPER2_SMD</text>
<text x="327.8" y="138.9">JUMPER2_SMD</text>
<text x="354.3" y="145.5">C1A</text>
<text x="354.3" y="148">NOC1A</text>
<text x="363.3" y="145.7">1</text>
<text x="363.3" y="148.2">2</text>
<text x="79.6" y="151.3" transform="rotate(-90 79.6 151.3)">C</text>
<text x="87.8" y="150.3">LED_rojo</text>
<text x="204.5" y="154.4">GND</text>
<text x="316.2" y="154.4">GND</text>
<text x="366.8" y="153.2">TBLOCK-I2</text>
<text x="39.4" y="156.9">GND</text>
<text x="8.9" y="167.1">5V</text>
<text x="303.5" y="165.8">C1B</text>
<text x="312.5" y="166">1</text>
<text x="326.4" y="166">14</text>
<text x="331.5" y="165.8">NO4B</text>
<text x="354.3" y="163.2">C2A</text>
<text x="354.3" y="165.8">NOC2A</text>
<text x="363.3" y="163.4">1</text>
<text x="363.3" y="166">2</text>
<text x="48.4" y="171.1">1</text>
<text x="53.3" y="172.2">NC_1</text>
<text x="61.8" y="172.2">OUT</text>
<text x="69.8" y="171.1">5</text>
<text x="109.3" y="173.6">1</text>
<text x="128.3" y="173.6">2</text>
<text x="303.5" y="168.3">NC1B</text>
<text x="303.5" y="170.9">NO1B</text>
<text x="303.5" y="173.4">C2B</text>
<text x="312.5" y="168.5">2</text>
<text x="312.5" y="171.1">3</text>
<text x="312.5" y="173.6">4</text>
<text x="326.4" y="168.5">13</text>
<text x="326.4" y="171.1">12</text>
<text x="326.4" y="173.6">11</text>
<text x="331.5" y="168.3">NC4B</text>
<text x="331.5" y="170.9">C4B</text>
<text x="331.5" y="173.4">NO3B</text>
<text x="366.8" y="171">TBLOCK-I2</text>
<text x="48.4" y="176.1">2</text>
<text x="53.3" y="177.2">VDD</text>
<text x="112.9" y="178.6">PTS12066V100</text>
<text x="114.3" y="174.7">C1</text>
<text x="121.8" y="174.7">C2</text>
<text x="303.5" y="175.9">NC2B</text>
<text x="303.5" y="178.5">NO2B</text>
<text x="312.5" y="176.1">5</text>
<text x="312.5" y="178.7">6</text>
<text x="326.4" y="176.1">10</text>
<text x="326.4" y="178.7">9</text>
<text x="331.5" y="175.9">NC3B</text>
<text x="331.5" y="178.5">C3B</text>
<text x="4" y="182.3">PWM5</text>
<text x="48.4" y="181.2">3</text>
<text x="53.3" y="182.3">IN</text>
<text x="61.5" y="182.3">GND</text>
<text x="69.8" y="181.2">4</text>
<text x="82.5" y="182">330</text>
<text x="303.5" y="181">GND</text>
<text x="312.5" y="181.2">7</text>
<text x="326.4" y="181.2">8</text>
<text x="331.5" y="181">VIN</text>
<text x="354.3" y="181">C3A</text>
<text x="354.3" y="183.6">NOC3A</text>
<text x="363.3" y="181.2">1</text>
<text x="363.3" y="183.8">2</text>
<text x="51.9" y="186.2">MCP1416</text>
<text x="109.4" y="188.9">FQT13N06L</text>
<text x="316" y="186.2">CONN-DIL14</text>
<text x="366.8" y="188.8">TBLOCK-I2</text>
<text x="20.5" y="194.7">0.1u</text>
<text x="33.2" y="194.7">1.0u</text>
<text x="44.4" y="192.2">100K</text>
<text x="79.6" y="195.6" transform="rotate(-90 79.6 195.6)">A</text>
<text x="87.8" y="203.6">LED_rojo</text>
<text x="303.5" y="198.8">PWM10</text>
<text x="303.5" y="201.3">PWM11</text>
<text x="303.5" y="203.9">PWM12</text>
<text x="312.5" y="199">1</text>
<text x="312.5" y="201.5">2</text>
<text x="326.4" y="199">8</text>
<text x="326.4" y="201.5">7</text>
<text x="331.5" y="198.8">VIN</text>
<text x="331.5" y="201.3">GND</text>
<text x="331.5" y="203.9">5V</text>
<text x="354.3" y="198.8">C4A</text>
<text x="354.3" y="201.3">NOC4A</text>
<text x="363.3" y="199">1</text>
<text x="363.3" y="201.5">2</text>
<text x="79.6" y="204.7" transform="rotate(-90 79.6 204.7)">C</text>
<text x="303.5" y="206.4">PWM13</text>
<text x="312.5" y="204.1">3</text>
<text x="312.5" y="206.6">4</text>
<text x="326.4" y="204.1">6</text>
<text x="326.4" y="206.6">5</text>
<text x="331.5" y="206.4">GND</text>
<text x="366.8" y="206.5">TBLOCK-I2</text>
<text x="39.4" y="210.3">GND</text>
<text x="316" y="211.6">CONN-DIL8</text>
<text x="354.3" y="216.6">VIN</text>
<text x="354.3" y="219.1">GND</text>
<text x="363.3" y="216.8">1</text>
<text x="363.3" y="219.3">2</text>
<text x="366.8" y="224.3">TBLOCK-I2</text>
</g>
</svg>
